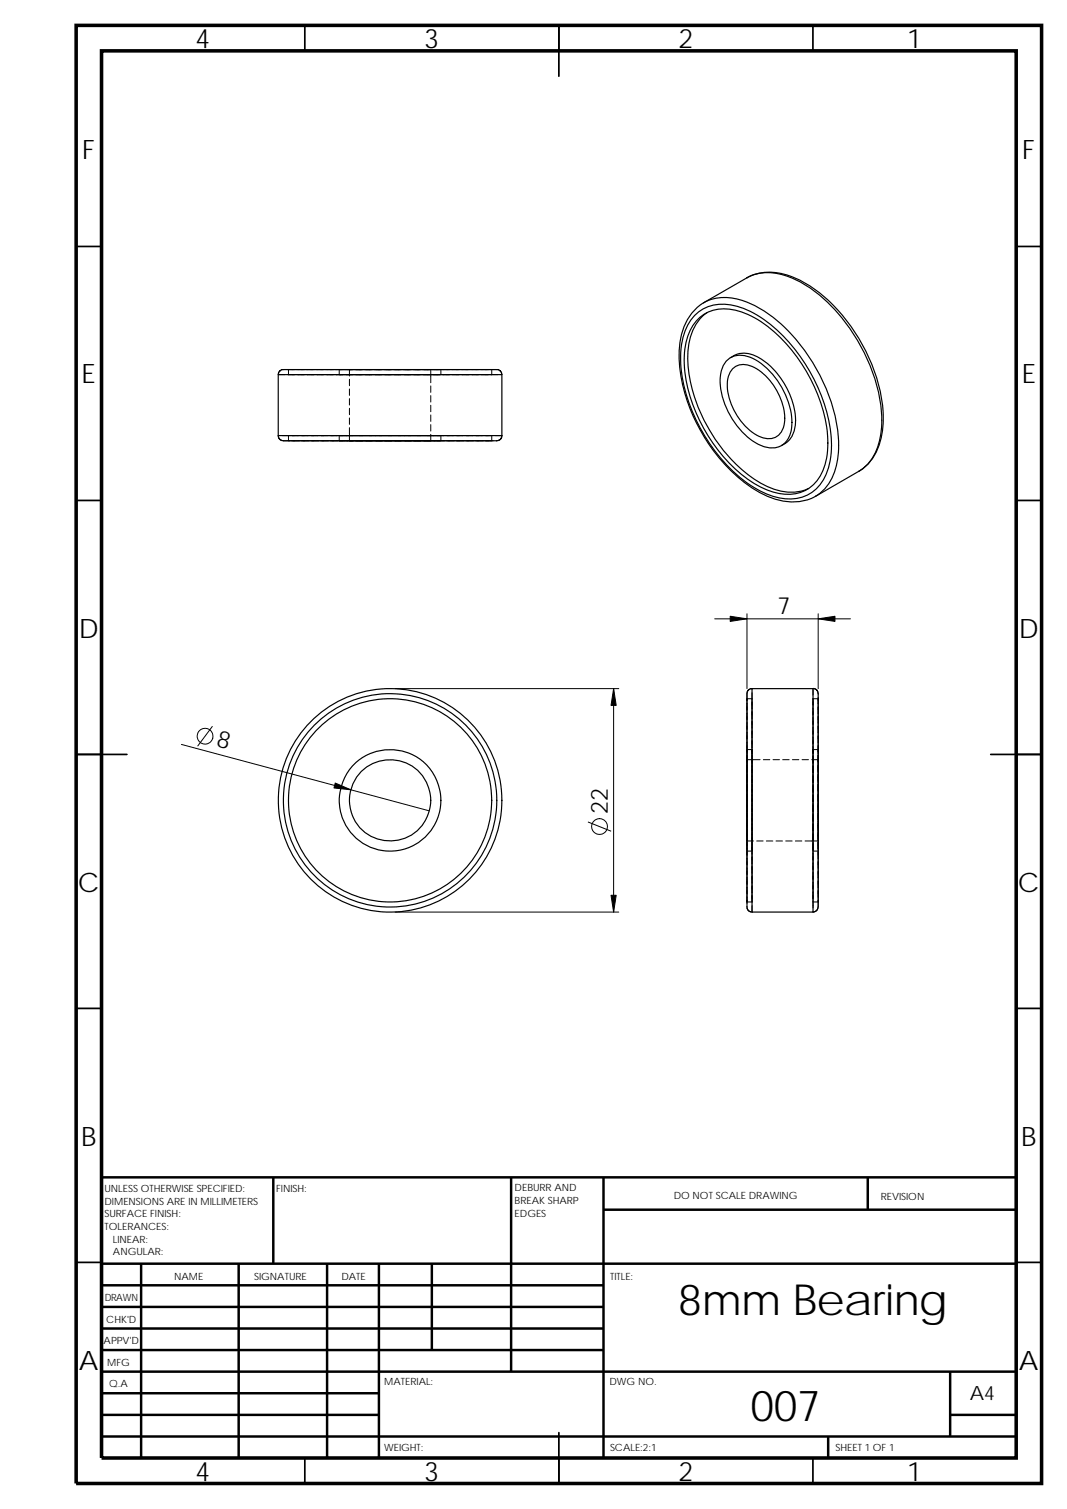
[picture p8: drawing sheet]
<svg xmlns="http://www.w3.org/2000/svg" width="210mm" height="297mm" viewBox="0 0 210 297" stroke-linecap="round" stroke-linejoin="round" font-family="sans-serif">
<g fill="none" stroke="#000" stroke-width=".34">
<path d="M60 5v5M110 5v10M160 5v5M15 48.5h5M200 48.5h5M15 98.5h5M200 98.5h5M15 148.5h10M195 148.5h10M15 198.5h5M200 198.5h5M15 248.5h5"/>
<path d="M200 248.5h5M60 287v5M110 282v10M160 287v5"/>
</g>
<g fill="none" stroke="#000" stroke-width=".49">
<path d="M53.8 231.8v17M100.6 231.8v38.2M118.8 238.1h81.2M118.8 231.8v55.2M170.8 231.8v6.3M200 231.8h-180v55.2M20 253h98.8M20 257.3h98.8M20 248.8h180M27.8 248.8v38.2M47 248.8v38.2M64.4 248.8v38.2"/>
<path d="M74.6 248.8v38.2M85 248.8v16.9M20 274.3h54.6M20 270h180M20 278.5h54.6M20 261.5h98.8M20 265.7h98.8M187 270v12.8M187 278.5h13M20 282.8h180M163 282.8v4.2"/>
</g>
<path d="M15 5h190v287h-190zM20 10h180v277h-180z" fill="none" stroke="#000" stroke-width=".7" stroke-linecap="butt"/>
<g fill="none" stroke="#000" stroke-width=".2">
<path d="M54.8 73.7h1.2M55.8 72.7h.1M56.5 72.7h1.3M56.7 73.7h1.2M56.8 73.7h1.2M56.8 73.7h.1M57.4 72.7h2.5M57.4 73.7h1.3M58 72.7h-1.2v1M58.4 72.7h1.3M58.6 73.7h1.2M58.6 73.7h1.3"/>
<path d="M59.3 72.7h2.5M59.4 73.7h1.2M60.3 72.7h1.3M60.5 73.7h1.2M60.5 73.7h1.3M61.2 72.7h2.6M61.3 73.7h1.2M62.2 72.7h1.3M62.4 73.7h1.2M62.4 73.7h1.3M63.1 72.7h2.6M63.2 73.7h1.2"/>
<path d="M64.1 72.7h1.3M64.3 73.7h1.3M65 72.7h2.6M65.1 73.7h1.2M66 72.7h1.3M66.2 73.7h1.3M66.3 73.7h1.2M66.8 72.7v1M66.9 72.7h2.6M67 73.7h1.2M67.1 72.7h-.3h2.2M67.1 73.7h-.3h2.2"/>
<path d="M67.9 72.7h1.3M68.1 73.7h1.3M68.2 73.7h1.2M68.3 72.7h2.6M68.3 73.7h2.6M68.8 72.7v1.3M68.8 74.7v1.2M68.8 76.6v1.2M68.8 78.5v1.2M68.8 72.7h2.6M68.9 73.7h1.2M69.3 72.7h-.5h.7"/>
<path d="M69.8 72.7h1.3M69.9 72.7h1.3M70 73.7h1.3M70.1 73.7h1.2M70.2 72.7h1.2M70.3 72.7h2.5M70.3 73.7h2.5M70.7 72.7h2.6M70.8 73.7h1.3M71.7 72.7h1.3M71.8 72.7h1.3M71.9 73.7h1.3"/>
<path d="M72 73.7h1.2M72.1 72.7h1.2M72.2 72.7h2.5M72.2 73.7h2.5M72.6 72.7h2.6M72.7 73.7h1.3M73.6 72.7h1.3M73.7 72.7h1.3M73.8 73.7h1.3M73.9 73.7h1.2M74 72.7h1.2M74.1 72.7h2.5"/>
<path d="M74.1 73.7h2.5M74.5 72.7h2.6M74.6 73.7h1.3M75.5 72.7h1.3M75.6 72.7h1.3M75.7 73.7h1.3M75.8 73.7h1.2M75.9 72.7h1.3M76 72.7h2.5M76 73.7h2.5M76.5 72.7h2.5M76.5 73.7h1.3"/>
<path d="M77.4 72.7h1.3M77.5 72.7h1.3M77.6 73.7h1.3M77.7 73.7h1.3M77.8 72.7h1.3M77.9 72.7h2.5M77.9 73.7h2.5M78.4 72.7h2.5M78.4 73.7h1.3M79.4 72.7h1.2M79.4 72.7h1.3M79.5 73.7h1.3"/>
<path d="M79.6 73.7h1.3M79.7 72.7h1.3M79.8 72.7h2.5M79.8 73.7h2.5M80.3 72.7h2.5M80.3 73.7h1.3M81.3 72.7h1.2M81.3 72.7h1.3M81.4 73.7h1.3M81.5 73.7h1.3M81.6 72.7h1.3M81.7 72.7h2.5"/>
<path d="M81.7 73.7h2.5M82.2 72.7h2.5M82.2 73.7h1.3M83.2 72.7h1.2M83.2 72.7h1.3M83.3 73.7h1.3M83.4 73.7h1.3M83.5 72.7h1.3v2.6M83.6 72.7h2.5M83.6 73.7h2.5M84.1 72.7h2.5M84.1 73.7h1.3"/>
<path d="M84.8 76v1.2M84.8 77.9v1.2M84.8 79.8v1.2M85.1 72.7h1.2M85.2 73.7h1.3M85.3 73.7h1.3M85.5 72.7h1.3v1h-1.3M86 72.7h2.5M86 73.7h1.3M87 72.7h1.2M87.1 73.7h1.3M87.2 73.7h1.3"/>
<path d="M87.9 72.7h2.5M87.9 73.7h1.3M88.9 72.7h1.2M89 73.7h1.3M89.1 73.7h1.3M89.8 72.7h2.5M89.8 73.7h1.3M90.8 72.7h1.3M91 73.7h1.2M91 73.7h1.3M91.7 72.7h2.5M91.7 73.7h1.3"/>
<path d="M92.7 72.7h1.3M92.9 73.7h1.2M92.9 73.7h1.3M93.6 72.7h2.5M93.6 73.7h1.3M94.6 72.7h1.3M94.8 73.7h1.2M94.8 73.7h1.3M95.5 72.7h1.3v1M95.5 73.7h1.2M96.5 72.7h1.3M96.7 73.7h1.2"/>
<path d="M98.6 73.7h.2M54.8 85.7h.1M55.6 85.7h1.3M55.8 86.8h1.2M56.8 85.7v1.1h1.2M56.8 85.7h1.2M57.4 86.8h2.5M57.7 86.8h1.2M58.6 85.7h1.3M58.7 85.7h-1.3h1.4M59.3 86.8h2.5M59.4 85.7h1.2"/>
<path d="M59.4 85.7h1.3M59.6 86.8h1.3M60.5 85.7h1.3M61.2 86.8h2.6M61.3 85.7h1.2M61.3 85.7h1.3M61.5 86.8h1.3M62.4 85.7h1.3M63.1 86.8h2.6M63.2 85.7h1.2h-1.2M63.4 86.8h1.3M64.3 85.7h1.3"/>
<path d="M65 86.8h2.6M65.3 86.8h1.3M66.3 85.7h1.2M66.3 85.7h-1.2h1.3M66.8 85.7v1.1M66.9 86.8h2.6M67 85.7h1.2M67 85.7h1.3M67.1 86.8h-.3h2.2M67.1 85.7h-.3h2.2M67.2 86.8h1.3M68.2 85.7h1.2"/>
<path d="M68.3 86.8h2.6M68.3 85.7h2.6M68.8 85.5v1.3M68.8 80.4v1.2M68.8 82.3v1.2M68.8 84.2v1.2M68.8 86.8h2.6M68.9 85.7h1.2M68.9 85.7h1.3M69.1 86.8h1.3M69.3 86.8h-.5h.7M69.9 86.8h1.3"/>
<path d="M70.1 85.7h1.2M70.2 86.8h1.2M70.3 86.8h2.5M70.3 85.7h2.5M70.7 86.8h2.6M70.8 85.7h1.3M71 86.8h1.3M71.8 86.8h1.3M72 85.7h1.2M72.1 86.8h1.2M72.2 86.8h2.5M72.2 85.7h2.5"/>
<path d="M72.6 86.8h2.6M72.7 85.7h1.3M72.9 86.8h1.3M73.7 86.8h1.3M73.9 85.7h1.2M74 86.8h1.2M74.1 86.8h2.5M74.1 85.7h2.5M74.5 86.8h2.6M74.6 85.7h1.3M74.8 86.8h1.3M75.6 86.8h1.3"/>
<path d="M75.8 85.7h1.2M75.9 86.8h1.3M76 86.8h2.5M76 85.7h2.5M76.5 86.8h2.5M76.5 85.7h1.3M76.7 86.8h1.3M77.5 86.8h1.3M77.7 85.7h1.3M77.8 86.8h1.3M77.9 86.8h2.5M77.9 85.7h2.5"/>
<path d="M78.4 86.8h2.5M78.6 86.8h1.3M79.4 86.8h1.3M79.6 85.7h1.3M79.7 85.7h-1.3h1.3M79.7 86.8h1.3M79.8 86.8h2.5M79.8 85.7h2.5M80.3 86.8h2.5M80.3 85.7h1.3M80.5 86.8h1.3M81.3 86.8h1.3"/>
<path d="M81.5 85.7h1.3M81.6 86.8h1.3M81.7 86.8h2.5M81.7 85.7h2.5M82.2 86.8h2.5M82.2 85.7h1.3M82.3 85.7h1.2M82.4 86.8h1.3M83.2 86.8h1.3M83.4 85.7h1.3M83.6 86.8h2.5M83.6 85.7h2.5"/>
<path d="M84.1 86.8h2.5M84.1 85.7h1.3h-1.2M84.3 86.8h1.3M84.8 85.5v1.3h-1.3M84.8 81.7v1.3M84.8 83.6v1.3M85.3 85.7h1.3M85.5 85.7h1.3v1.1h-1.3M86 86.8h2.5M86 85.7h1.3M86.1 85.7h1.2M86.3 86.8h1.2"/>
<path d="M87.2 85.7h1.3M87.9 86.8h2.5M87.9 85.7h1.3M88 85.7h1.2M88.2 86.8h1.2M89.1 85.7h1.3M89.8 86.8h2.5M89.8 85.7h1.3M89.9 85.7h1.2M90.1 86.8h1.2M91 85.7h1.3M91.7 86.8h2.5"/>
<path d="M92 86.8h1.2M92.9 85.7h1.3M93 85.7h-1.3h1.3M93.6 86.8h2.5M93.6 85.7h1.3M93.7 85.7h1.3M93.9 86.8h1.2M94.8 85.7h1.3M95.5 85.7h1.2M95.6 85.7h1.3M95.8 86.8h1.2M96.8 85.7v1.1h-1.3"/>
<path d="M97.5 85.7h1.3M97.7 86.8h.1M77.8 135.6h44M120.8 135.6v43.9M140.7 121.8h26.7M147 139.1v2.6M147 137.9v-.4v2.3M147 136.5v1.3M147 138.5v1.2M147 120.8v14.8M147 137.5l1 .1v1.2M148 138.2v1.2"/>
<path d="M148 139.5v1.2M148 138.3v1.2M148 136.4v1.2M148 135.6v.1M160 138.2v1.2M160 139.5v1.2M160 135.6v1.2M160 137.5v1.2M160 139.4v1.2M161 139.2v1.2M161 137.3v1.2M161 136.5v.1"/>
<path d="M161 137.5l-1 .1v1.2M161 139.1v2.6M161 137.9v-.4v2.3M161 120.8v14.8M35.7 146.5l48.8 13.1M41.8 143l-2.9 3.8M147 156.3v1.2M147 154.4v1.2M147 152.5v1.2zM147 150.6v1.2M147 148.7v1.2zM147 146.7v1.3"/>
<path d="M147 144.8v2.6M147 142.9v2.6M147 141v1.3M147 142.3v1.3M147 149.9v1.3M147 151.8v1.3M147 153.7v1.3M147 155.6v1.3M147 157.5v1.3M147 140.4v1.2M147 142.3v1.2M147 144.2v1.2"/>
<path d="M147 146.1v1.2M147 148v1.2v-1.2M147 158.1v2.6M147 158.2v2.5M147 148v-.4v.8M147 149v1.3M147 150.9v1.3M147 152.8v1.3M147 154.7v1.3M147 156.6v1.3M147 158.5v1.3M147 149.9v-.4v.9"/>
<path d="M147 151.1v1.2M147 153v1.2M147 154.9v1.2M147 156.8v1.3M147 158.7v1.3M147 159.7v1.3M147 157.8v1.3M147 147.6h1M147 149.5h1.3M148 145.8v1.2M148 143.9v1.2M148 142v1.2"/>
<path d="M148 140.1v2.5M148 143.3v1.2M148 145.2v1.3M148 147.1v1.3v-.8v.4M148 149v1.3zM148 150.9v1.3zM148 152.8v1.3zM148 154.7v1.3zM148 156.6v1.3zM148 158.5v1.3zM148 159.1v1.3M148 157.2v1.3"/>
<path d="M148 155.3v1.3M148 153.4v1.3M148 151.5v1.3M148 149.6v1.3M148 147.7v1.2M148 156.3v1.2M148 154.4v1.2M148 152.5v1.2M148 150.6v1.2M148 148.7v1.2M148 158.1v1.3M148 159.2v1.3"/>
<path d="M148 157.3v1.3M148 155.4v1.3M148 153.5v1.3M148 151.6v1.3M148 149.7v1.3M148 147.8v1.3M148 145.9v1.3M148 144v1.2M148 142.1v1.2M148 140.2v1.2M148.3 149.5h1.3M150.2 149.5h1.3"/>
<path d="M152.1 149.5h1.3M154 149.5h1.3M155.9 149.5h1.3M157.8 149.5h1.3M159.7 149.5h1.3M160 157.2v1.3M160 155.3v1.3M160 153.4v1.3M160 151.5v1.3M160 149.6v1.3M160 147.7v1.2M160 145.8v1.2"/>
<path d="M160 143.9v1.2M160 142v1.2M160 140.1v2.5M160 143.3v1.2M160 145.2v1.3M160 147.1v1.3v-.8v.4M160 149v1.3zM160 150.9v1.3zM160 152.8v1.3zM160 154.7v1.3zM160 156.6v1.3zM160 158.5v1.3z"/>
<path d="M160 159.1v1.3M160 156.3v1.2M160 154.4v1.2M160 152.5v1.2M160 150.6v1.2M160 148.7v1.2M160 158.1v1.3M160 141.3v1.2M160 143.2v1.2M160 145.1v1.2M160 147v1.3M160 148.9v1.3"/>
<path d="M160 150.8v1.3M160 152.7v1.3M160 154.6v1.3M160 156.5v1.3M160 158.4v1.3M160 147.6h1M161 158.2v1.3M161 156.3v1.3M161 154.4v1.3M161 152.5v1.3M161 150.6v1.3M161 148.7v1.3"/>
<path d="M161 146.8v1.3M161 144.9v1.3M161 143v1.3M161 142.3v-1.2v2.5M161 156.3v1.2M161 154.4v1.2M161 152.5v1.2zM161 150.6v1.2M161 148.7v1.2zM161 146.7v1.3M161 144.8v2.6M161 142.9v2.6"/>
<path d="M161 148v1.3M161 149.9v1.3M161 151.8v1.3M161 153.7v1.3M161 155.6v1.3M161 157.5v1.3M161 158.2v2.5M161 148v-.4v.8M161 149v1.3M161 150.9v1.3M161 152.8v1.3M161 154.7v1.3"/>
<path d="M161 156.6v1.3M161 158.5v1.3M161 158.1v1.3M161 149.9v-.4v.9M161 151.1v1.2M161 153v1.2M161 154.9v1.2M161 156.8v1.3M161 158.7v1.3M161 159.7v1.3M161 157.8v1.3M77.8 179.5h44"/>
<path d="M115.8 161.8l4.4 1.8M147 160v2.6v-2.5M147 161.9v2.6M147 163.9v2.5M147 165.8v2.5M147 168.9v1.3M147 170.8v1.3M147 172.7v1.3M147 173.4v2.5v-1.3M147 176.6v1.2M147 178.5h.1M147 162v2.5"/>
<path d="M147 167.7v2.5M147 169.6v2.5M147 171.5v2.6M147 176.6v.9v-.3M147 175.3v1.3M147 160.4v1.3M147 162.3v1.3M147 164.2v1.3M147 166.1v1.3M147 160.6v1.3M147 162.5v1.3M147 164.4v1.1v-.1"/>
<path d="M147 163.5v1.3M147 161.6v1.3M147 177.5h1M147 167.5h1M147 165.5h1.3M148 160.4v1.3zM148 162.3v1.3zM148 164.2v1.3zM148 166.1v1.3zM148 168v1.3M148 169.9v1.3M148 171.9v1.2"/>
<path d="M148 173.8v1.2M148 174.3v2.6M148 176.3v1.2M148 172.4v1.3M148 170.5v1.3M148 168.6v1.3M148 166.7v1.3M148 164.8v1.3M148 162.9v1.3M148 161v1.3M148 165.8v1.2M148 163.9v1.2"/>
<path d="M148 161.9v1.3M148 160v1.3M148 178.3v1.2M148 176.4v1.2M148 174.5v1.2M148 172.6v1.2M148 170.6v1.3M148 168.7v1.3M148 166.8v1.3M148 164.9v1.3M148 163v1.3M148 161.1v1.3"/>
<path d="M148.9 165.5h1.3M150.8 165.5h1.3M152.7 165.5h1.3M154.6 165.5h1.3M156.5 165.5h1.3M158.4 165.5h1.3M159.7 165.5h1.3M160 160.4v1.3zM160 162.3v1.3zM160 164.2v1.3zM160 166.1v1.3zM160 168v1.3"/>
<path d="M160 169.9v1.3M160 171.9v1.2M160 173.8v1.2M160 174.3v2.6M160 176.3v1.2M160 172.4v1.3M160 170.5v1.3M160 168.6v1.3M160 166.7v1.3M160 164.8v1.3M160 162.9v1.3M160 161v1.3"/>
<path d="M160 165.8v1.2M160 163.9v1.2M160 161.9v1.3M160 160v1.3M160 160.3v1.3M160 162.2v1.3M160 164.1v1.3M160 166v1.3M160 167.9v1.3M160 169.8v1.3M160 171.7v1.3M160 173.7v1.2"/>
<path d="M160 175.6v1.2M160 177.5v1.2M160 179.4v.1M160 177.5h1M160 167.5h1M161 177.3v1.2M161 176.6v-1.2v2.1v-.3M161 173.5v1.2M161 171.6v1.2M161 169.7v1.2M161 167.7v1.3M161 165.8v1.3"/>
<path d="M161 163.9v1.3M161 163.3v-1.3v2.5M161 160.1v1.3M161 161.4v1.2M161 163.9v2.5M161 165.8v2.5M161 169v1.2M161 169.6v2.5M161 171.5v2.6M161 173.4v2.6M161 160.4v1.3M161 162.3v1.3"/>
<path d="M161 164.2v1.3M161 166.1v1.3M161 165.8v1.2M161 163.9v1.2M161 161.9v1.3M161 160v1.3M161 160.6v1.3M161 162.5v1.3M161 164.4v1.1v-.1M161 163.5v1.3M161 161.6v1.3"/>
<circle cx="40.4" cy="144.9" r="1.56"/>
<circle cx="118" cy="162.7" r="1.56"/>
</g>
<g fill="none" stroke="#000" stroke-width=".23">
<path d="M138.5 59.6a9.6 9.6 0 0 1 8.4-.2 29.5 29.5 0 0 1 14 13.7 28.3 28.3 0 0 1 3.9 17.4 9.8 9.8 0 0 1-4.3 7.2M138.5 59.6a10.1 10.1 0 0 0-4.7 8 30 30 0 0 0 4.5 17.9 30.5 30.5 0 0 0 12.5 12.1 10.5 10.5 0 0 0 9.7 .1M147 54.7l-8.5 4.9M147 54.7a10.3 10.3 0 0 1 9.4 0 29.9 29.9 0 0 1 13.6 13.6 27.3 27.3 0 0 1 3.5 17.4 10 10 0 0 1-4.5 7.1 10.1 10.1 0 0 0 4.4-8.2 31.3 31.3 0 0 0-6-19.7 28.2 28.2 0 0 0-12.2-10.4 9.6 9.6 0 0 0-8.2 .2zM54.8 73.7v12M54.8 73.7h44M54.8 73.7l.1-.5 .7-.5h42.1l.7 .3 .4 .7M98.8 73.7v12h-44M136.6 62.3a8.2 8.2 0 0 1 8.9-1.9 24.5 24.5 0 0 1 11.4 9 30.7 30.7 0 0 1 6.7 19.8 10.5 10.5 0 0 1-3.7 7.7 9.4 9.4 0 0 1-9.6 .1 29.7 29.7 0 0 1-13.3-14.3 27.1 27.1 0 0 1-3-14.1 11.3 11.3 0 0 1 2.6-6.3zM137.1 63.1a8 8 0 0 1 9.2-1.5 25.5 25.5 0 0 1 12 10.8 27.7 27.7 0 0 1 4.6 16.3 8.9 8.9 0 0 1-4.9 8.1 10.9 10.9 0 0 1-9.6-1.6 31.3 31.3 0 0 1-13.8-24.3 12.2 12.2 0 0 1 2.5-7.8zM139.1 61.5a9.9 9.9 0 0 0-3.7 8.4 31.1 31.1 0 0 0 9 21 19 19 0 0 0 10 5.9 8.2 8.2 0 0 0 4.7-.6M142.8 71.2a4.4 4.4 0 0 1 5.9-.4 15.2 15.2 0 0 1 7.1 13.4 4 4 0 0 1-6.2 3.4 15.1 15.1 0 0 1-7.8-13.4 5.5 5.5 0 0 1 1-3z"/>
<path d="M143.8 70.4a4.6 4.6 0 0 1 5.2-.2 15.4 15.4 0 0 1 7.5 13 4.8 4.8 0 0 1-2.7 4.5M144.3 72.5a4.1 4.1 0 0 1 5 .4 11.8 11.8 0 0 1 5 10.8 3.1 3.1 0 0 1-4.6 2.3 11.9 11.9 0 0 1-6.5-11.4l.3-.8zM54.8 85.7v.5l.3 .4 .7 .2h42l.7-.4 .3-.7M160.5 97.7h.1M169 92.8l-8.5 4.9M169 92.8h.1M148 135.6h12M148 135.6l-.7 .2-.3 .4v.3v42.2l.3 .6 .7 .2M148 135.6v43.9M160 135.6v43.9M160 135.5l.7 .3 .3 .7v42M148 179.5h12"/>
<path d="M161 178.5l-.3 .7-.7 .3"/>
<circle cx="76.8" cy="157.5" r="10"/>
<circle cx="76.8" cy="157.5" r="22"/>
<circle cx="76.8" cy="157.5" r="8"/>
<circle cx="76.8" cy="157.5" r="21"/>
<circle cx="76.8" cy="157.5" r="20"/>
</g>
<g fill="#000" stroke="#000" stroke-width=".2">
<path d="M120.8 135.6l.5 3.3h-1.1z" fill-rule="evenodd"/>
<path d="M143.7 121.3l3.3 .5-3.3 .5z" fill-rule="evenodd"/>
<path d="M161 121.8l3.3-.5v1z" fill-rule="evenodd"/>
<path d="M66 154.1l3 1.4-3.3-.4z" fill-rule="evenodd"/>
<path d="M120.2 176.2h1.1l-.5 3.3z" fill-rule="evenodd"/>
</g>
<g font-size="8.4">
<text x="133.5" y="258.8">8mm Bearing</text>
<text x="147.7" y="279.7">007</text>
</g>
<g font-size="5.3">
<text x="38.5" y="9.5">4</text>
<text x="83.5" y="9.5">3</text>
<text x="133.5" y="9.5">2</text>
<text x="178.5" y="9.5">1</text>
<text x="16.2" y="31.2">F</text>
<text x="201.2" y="31.2">F</text>
<text x="16.1" y="75.5">E</text>
<text x="201.1" y="75.5">E</text>
<text x="15.5" y="125.5">D</text>
<text x="200.5" y="125.5">D</text>
<text x="15.3" y="175.5">C</text>
<text x="200.3" y="175.5">C</text>
<text x="16" y="225.5">B</text>
<text x="201" y="225.5">B</text>
<text x="15.5" y="269.7">A</text>
<text x="200.5" y="269.7">A</text>
<text x="38.5" y="291.5">4</text>
<text x="83.5" y="291.5">3</text>
<text x="133.5" y="291.5">2</text>
<text x="178.5" y="291.5">1</text>
</g>
<g font-size="4.7">
<text x="153" y="120.8">7</text>
<text x="42.4" y="146.7" transform="rotate(15 42.4 146.7)">8</text>
<text x="119.6" y="160.2" transform="rotate(-90 119.6 160.2)">22</text>
</g>
<text font-size="3.9" x="190.8" y="275.5">A4</text>
<g font-size="2">
<text x="20.6" y="234.6">UNLESS OTHERWISE SPECIFIED:</text>
<text x="20.6" y="237.1">DIMENSIONS ARE IN MILLIMETERS</text>
<text x="20.6" y="239.6">SURFACE FINISH:</text>
<text x="54.4" y="234.6">FINISH:</text>
<text x="101.3" y="239.5">EDGES</text>
<text x="101.3" y="234.5">DEBURR AND</text>
<text x="101.3" y="237">BREAK SHARP</text>
<text x="132.6" y="236">DO NOT SCALE DRAWING</text>
<text x="173.3" y="236.2">REVISION</text>
<text x="20.6" y="242.1">TOLERANCES:</text>
<text x="22.2" y="244.6">LINEAR:</text>
<text x="22.2" y="247.1">ANGULAR:</text>
<text x="50" y="252">SIGNATURE</text>
<text x="67.2" y="252">DATE</text>
<text x="120.1" y="252">TITLE:</text>
<text x="20.6" y="256.2">DRAWN</text>
<text x="34.3" y="252">NAME</text>
<text x="20.9" y="260.4">CHK'D</text>
<text x="20.4" y="264.5">APPV'D</text>
<text x="21.1" y="268.8">MFG</text>
<text x="21.5" y="273">Q.A</text>
<text x="75.6" y="272.5">MATERIAL:</text>
<text x="119.9" y="272.5">DWG NO.</text>
<text x="75.6" y="285.6">WEIGHT:</text>
<text x="120.1" y="285.6">SCALE:2:1</text>
<text x="164.4" y="285.6">SHEET 1 OF 1</text>
</g>
</svg>
